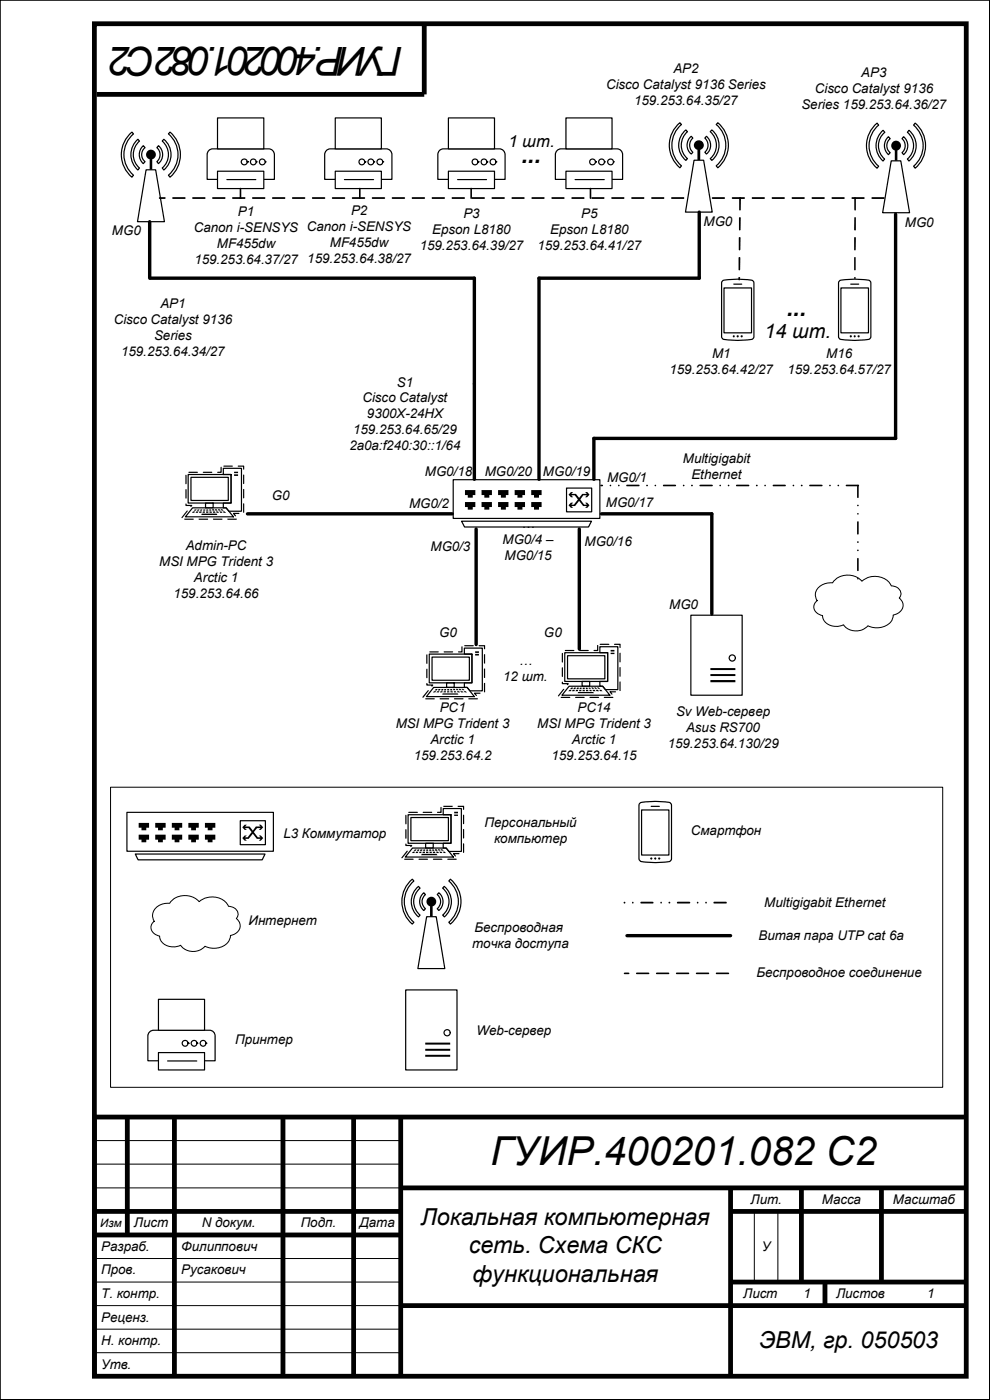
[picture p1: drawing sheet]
<svg xmlns="http://www.w3.org/2000/svg" width="210mm" height="297mm" viewBox="0 0 210 297" stroke-linecap="round" stroke-linejoin="round" font-family="sans-serif">
<path d="M23.5 167h176.5v63.7h-176.5zM20 242h65M20 247h65M20 252h65M160 257v15M165 257v15M20 272h65M20 277h65M20 267h65M20 282h65M20 287h65" fill="none" stroke="#000" stroke-width=".21"/>
<g fill="none" stroke="#000" stroke-width="1" stroke-linecap="butt">
<path d="M20 5h185v287h-185zM90 5v15h-69.5M27 237v25M37 237v55M60 237v55M75 237v55M85 237v55M205 237h-185v55M20 257h65M85 252h120M155 252v40M155 257h50"/>
<path d="M170 252v20M187 252v20M20 262h65M85 277h120M155 272h50M175 272v5"/>
</g>
<path d="M0 0h210v297h-210z" fill="none" stroke="#000" stroke-width=".34"/>
<path d="M97.9 110.6l.7 1.2h26.2l.7-1.2zM96.1 101.8v8.2h31.2v-8.2z" fill-rule="evenodd" fill="#fff"/>
<path d="M96.1 101.8h31.2v8.2h-31.2zM97.9 110.6h27.6l-.7 1.2h-26.2z" fill="none" stroke="#000" stroke-width=".25"/>
<path d="M120.2 103.5h5.3v5.1h-5.3z" fill="#fff"/>
<path d="M120.2 103.5h5.3v5.1h-5.3z" fill="none" stroke="#000" stroke-width=".25"/>
<g fill="#000">
<path d="M98.6 106.5v1.1h.6v.5h1.1v-.5h.5v-1.1zM102.2 106.5v1.1h.5v.5h1.1v-.5h.6v-1.1zM105.7 106.5v1.1h.6v.5h1v-.5h.6v-1.1zM109.2 106.5v1.1h.6v.5h1v-.5h.6v-1.1zM112.7 106.5v1.1h.6v.5h1v-.5h.6v-1.1zM112.7 104v1h.6v.6h1v-.6h.6v-1zM109.2 104v1h.6v.6h1v-.6h.6v-1zM105.7 104v1h.6v.6h1v-.6h.6v-1zM102.2 104v1h.5v.6h1.1v-.6h.6v-1zM98.6 104v1h.6v.6h1.1v-.6h.5v-1z" fill-rule="evenodd"/>
<path d="M121.1 104.4h.5l-.4 .4h1l.7 .8 .6-.8h1l-.4-.4h.5l.5 .5-.6 .6h-.4l.4-.4h-.8l-.6 .9 .8 1.1h.6l-.4-.5h.4l.6 .6-.5 .5h-.5l.4-.3h-.8l-.8-1.1-.9 1.1h-.8l.4 .3h-.5l-.5-.5 .5-.6h.5l-.4 .5h.6l.8-1.1-.7-.9h-.7l.4 .4h-.5l-.5-.6z" fill-rule="evenodd"/>
</g>
<path d="M149.9 28.9l-.4 .4a2.01 2.01 0 0 1 0 3l.4 .4a2.44 2.44 0 0 0 0-3.8zM151 27.6l-.3 .3a3.8 3.8 0 0 1 0 5.8l.3 .3a4.2 4.2 0 0 0 0-6.4zM152.3 26l-.4 .4a5.7 5.7 0 0 1 0 8.8l.4 .4a6.2 6.2 0 0 0 0-9.6zM146.3 29.2a2.45 2.45 0 0 0 .3 3.5l.4-.4a2.01 2.01 0 0 1 0-3l-.4-.4zM145.1 28a4.2 4.2 0 0 0 .4 6l.3-.3a3.8 3.8 0 0 1 0-5.8l-.3-.3zM143.7 26.5a6.2 6.2 0 0 0 .5 9.1l.4-.4a5.7 5.7 0 0 1 0-8.8l-.4-.4z" fill-rule="evenodd" fill="#fff"/>
<path d="M143.7 26.5l.5-.5 .4 .4a5.7 5.7 0 0 0 0 8.8l-.4 .4a6.2 6.2 0 0 1-.5-9.1zM145.1 28l.4-.4 .3 .3a3.8 3.8 0 0 0 0 5.8l-.3 .3a4.2 4.2 0 0 1-.4-6zM146.3 29.2l.3-.3 .4 .4a2.01 2.01 0 0 0 0 3l-.4 .4a2.44 2.44 0 0 1-.3-3.5zM149.9 28.9a2.44 2.44 0 0 1 0 3.8l-.4-.4a2.01 2.01 0 0 0 0-3zM151 27.6a4.2 4.2 0 0 1 0 6.4l-.3-.3a3.8 3.8 0 0 0 0-5.8zM152.3 26a6.2 6.2 0 0 1 0 9.6l-.4-.4a5.7 5.7 0 0 0 0-8.8z" fill="none" stroke="#000" stroke-width=".25"/>
<path d="M147.4 30.2a1.05 1.05 0 0 1 1.7 0 1.05 1.05 0 0 1-.6 1.6v2.2h-.5v-2.2a1.02 1.02 0 0 1-.6-1.6z" fill-rule="evenodd" fill="#000"/>
<path d="M147.2 34h2.1l1.8 11h-5.7z" fill-rule="evenodd" fill="#fff"/>
<path d="M147.2 34h2.1l1.8 11h-5.7z" fill="none" stroke="#000" stroke-width=".25"/>
<path d="M127.3 137.2v1.3h1.6v6.1h-1.6v1h.5l.6 .7h2.7v-9.1zM119.8 138.5v6.1h9.1v-6.1zM120.7 145.6l-1.5 1.9h10.2l-1.6-1.9zM123.5 144.6v1h1.6v-1z" fill-rule="evenodd" fill="#fff"/>
<path d="M119.8 138.5h9.1v6.1h-9.1zM127.3 137.2h3.8v9.1h-2.7l-.6-.7h-.5v-1h1.6v-6.1h-1.6zM120.7 145.6h7.1l1.6 1.9h-10.2zM123.5 144.6h1.6v1h-1.6z" fill="none" stroke="#000" stroke-width=".25"/>
<path d="M120.4 139.1h7.9v4.9h-7.9z" fill="#fff"/>
<path d="M120.4 139.1h7.9v4.9h-7.9z" fill="none" stroke="#000" stroke-width=".25"/>
<path d="M129.5 137.9v.3h.8v-.3zM129.5 138.5v.3h.8v-.3zM127.1 146.3l.2 .3h.5l-.2-.3zM126.6 145.8l.3 .3h.4l-.3-.3zM126.4 146.3l.2 .3h.5l-.3-.3zM126 145.8l.2 .3h.5l-.3-.3zM125.7 146.3l.1 .3h.5l-.1-.3zM125.4 145.8l.2 .3h.4l-.2-.3zM125 146.3l.1 .3h.5l-.2-.3zM124.8 145.9l.1 .2h.4l-.1-.2zM124.3 146.3v.3h.5v-.3zM124.2 145.9l.1 .3h.4l-.1-.3zM123.6 145.9v.3h.4v-.3zM123.6 146.3v.3h.5l-.1-.3zM123 145.9l-.1 .3h.5v-.3zM122.9 146.3v.3h.4l.1-.3zM122.6 146.8v.3h3.4l-.1-.3zM122.4 145.9l-.1 .3h.4l.1-.3zM122.2 146.3l-.1 .3h.5l.1-.3zM121.8 145.9l-.2 .3h.4l.2-.3zM121.5 146.3l-.2 .3h.5l.2-.3zM121.2 145.9l-.3 .3h.5l.2-.3zM120.8 146.3l-.2 .3h.5l.2-.3z" fill-rule="evenodd" fill="#000"/>
<path d="M126.7 136.9h.2v1.2h-1l.1-.2h.8l-.1 .1zM122.9 137.9h1.9l.1 .2h-1.9zM119.8 137.9h1.9l.1 .2h-1.9zM119.2 138.6h.2v1.9l-.2-.1zM119.2 141.6h.2v2l-.2-.1zM119.2 144.7h.2v.3l-.1-.1h1.2l.2 .2-.3 .3-.2-.2 .2-.3 .1 .3h-1.2zM119.5 146.2h.2l-1.3 1.5v-.1zM119 147.9l1.9-.1 .1 .2-.1 .1h-1.8zM122 147.9l1.9-.1 .1 .2-.1 .1h-1.8zM125.1 147.9l1.9-.1 .1 .2-.1 .1h-1.8zM128.1 147.9l1.9-.1 .1 .2-.1 .1h-1.8zM129.3 146.7l1.3-.1 .1 .2-.1 .1h-1.2l.1-.2 .4 .5-.1 .2zM131.4 144.6h.3v2l-.3-.1zM131.4 141.6h.3v2l-.3-.2zM131.4 138.5h.3v2l-.3-.1zM130.3 136.6h1.4v.9l-.3-.2v-.6l.1 .1h-1.2zM127.3 136.6h1.8l.1 .2h-1.9z" fill="#000"/>
<path d="M47.4 99.4v1.3h1.6v6h-1.6v1h.6l.6 .8h2.6v-9.1zM39.9 100.7v6h9.1v-6zM40.9 107.7l-1.6 1.9h10.2l-1.5-1.9zM43.6 106.7v1h1.6v-1z" fill-rule="evenodd" fill="#fff"/>
<path d="M47.4 99.4h3.8v9.1h-2.6l-.6-.8h-.6v-1h1.6v-6h-1.6zM39.9 100.7h9.1v6h-9.1zM40.9 107.7h7.1l1.5 1.9h-10.2zM43.6 106.7h1.6v1h-1.6z" fill="none" stroke="#000" stroke-width=".25"/>
<path d="M40.5 101.3h7.9v4.9h-7.9z" fill="#fff"/>
<path d="M40.5 101.3h7.9v4.9h-7.9z" fill="none" stroke="#000" stroke-width=".25"/>
<path d="M49.7 100.1v.3h.8v-.3zM49.7 100.6v.4h.8v-.4zM47.2 108.5l.3 .3h.5l-.3-.3zM46.8 108l.2 .3h.5l-.3-.3zM46.5 108.5l.2 .3h.5l-.2-.3zM46.2 108l.2 .3h.4l-.2-.3zM45.8 108.5l.2 .3h.4l-.1-.3zM45.6 108l.1 .3h.4l-.1-.3zM45.1 108.5l.1 .3h.5l-.1-.3zM45 108l.1 .3h.4l-.1-.3zM44.4 108.5v.3h.6l-.1-.3zM44.4 108.1v.2h.4v-.2zM43.8 108.1l-.1 .2h.5v-.2zM43.7 108.5v.3h.5v-.3zM43.1 108.1v.2h.4l.1-.2zM43.1 108.5l-.1 .3h.4l.1-.3zM42.8 109l-.1 .3h3.4l-.1-.3zM42.5 108.1l-.1 .2h.4l.1-.2zM42.3 108.5l-.1 .3h.5l.1-.3zM42 108.1l-.3 .2h.5l.1-.2zM41.7 108.5l-.2 .3h.5l.1-.3zM41.3 108.1l-.2 .2h.4l.2-.2zM40.9 108.5l-.2 .3h.5l.2-.3z" fill-rule="evenodd" fill="#000"/>
<path d="M46.8 99.1h.2v1.2h-.9l.1-.2h.7l-.1 .1zM43.1 100.1h1.8l.1 .1-.1 .1h-1.8zM40 100.1h1.9l.1 .1-.1 .1h-1.8zM39.4 100.8h.2v1.8l-.1 .1-.2-.1zM39.4 103.8l.2 .1v1.8l-.1 .1-.2-.1zM39.4 106.8h.1l.1 .4-.1-.1h1.2l.1 .2-.3 .3-.1-.2 .2-.3 .1 .3h-1.2zM39.6 108.3h.2v.2l-1.1 1.4h-.2zM39.1 110h2v.2l-.1 .1h-1.8zM42.2 110h1.9l.1 .2-.2 .1h-1.8zM45.2 110h2v.2l-.1 .1h-1.8zM48.3 110h1.9v.2l-.1 .1h-1.8zM49.4 108.9l1.3-.1 .1 .1-.1 .2h-1.2l.2-.3 .4 .6-.2 .2zM51.6 106.8l.2 .1v1.8l-.1 .1-.1-.1zM51.6 103.8h.2v1.8l-.1 .1-.1-.1zM51.6 100.7l.2 .1v1.8l-.1 .1-.1-.1zM50.5 98.8h1.3v.8l-.2-.1v-.6l.1 .1h-1.2zM47.4 98.8h1.9l.1 .1-.1 .1h-1.8z" fill="#000"/>
<path d="M98.5 137.5v1.3h1.6v6.1h-1.6v.9h.6l.6 .8h2.6v-9.1zM91.1 138.8v6.1h9v-6.1zM92 145.8l-1.5 2h10.1l-1.5-2zM94.7 144.9v.9h1.7v-.9z" fill-rule="evenodd" fill="#fff"/>
<path d="M91.1 138.8h9v6.1h-9zM98.5 137.5h3.8v9.1h-2.6l-.6-.8h-.6v-.9h1.6v-6.1h-1.6zM92 145.8h7.1l1.5 2h-10.1zM94.7 144.9h1.7v.9h-1.7z" fill="none" stroke="#000" stroke-width=".25"/>
<path d="M91.7 139.4h7.9v4.9h-7.9z" fill="#fff"/>
<path d="M91.7 139.4h7.9v4.9h-7.9z" fill="none" stroke="#000" stroke-width=".25"/>
<path d="M100.8 138.2v.3h.8v-.3zM100.8 138.7v.4h.8v-.4zM98.3 146.6l.3 .3h.5l-.3-.3zM97.9 146.1l.3 .3h.4l-.3-.3zM97.6 146.6l.2 .3h.5l-.2-.3zM97.3 146.1l.2 .3h.4l-.2-.3zM96.9 146.6l.2 .3h.5l-.2-.3zM96.7 146.1l.2 .3h.4l-.2-.3zM96.3 146.6l.1 .3h.4l-.1-.3zM96.1 146.1l.1 .3h.4l-.1-.3zM95.5 146.6l.1 .3h.5l-.1-.3zM95.5 146.2v.3h.5l-.1-.3zM94.9 146.2v.3h.4v-.3zM94.9 146.6l-.1 .3h.5v-.3zM94.3 146.2l-.1 .3h.4l.1-.3zM94.1 146.6v.3h.5v-.3zM93.9 147.1l-.1 .3h3.4l-.1-.3zM93.7 146.2l-.1 .3h.4l.1-.3zM93.5 146.6l-.2 .3h.5l.1-.3zM93 146.2l-.1 .3h.4l.2-.3zM92.8 146.6l-.2 .3h.5l.1-.3zM92.5 146.2l-.3 .3h.5l.1-.3zM92.1 146.6l-.3 .3h.5l.2-.3z" fill-rule="evenodd" fill="#000"/>
<path d="M97.9 137.2h.2v1.2h-.9l.1-.2h.7l-.1 .1zM94.1 138.2h1.9l.1 .1-.1 .1h-1.8zM91.1 138.2h1.9l.1 .1-.1 .1h-1.8zM90.5 138.9h.2v1.9h-.1l-.2-.1zM90.5 141.9h.2v1.9l-.1 .1-.2-.1zM90.5 144.9h.2v.4l-.1-.1h1.2l.1 .2-.2 .3-.2-.2 .2-.3 .1 .3h-1.2zM90.8 146.4l.1 .2-1.2 1.4-.1-.2zM90.2 148.2l1.9-.1 .1 .2-.1 .1h-1.8zM93.3 148.2l1.9-.1 .1 .2-.1 .1h-1.8zM96.3 148.2l1.9-.1 .1 .2-.1 .1h-1.8zM99.4 148.2l1.9-.1 .1 .2-.1 .1h-1.8zM100.5 147l1.4-.1v.2l-.1 .1h-1.1l.1-.2 .4 .5-.2 .2zM102.7 144.9h.2v2h-.1l-.1-.1zM102.7 141.9h.2v1.9h-.1l-.1-.1zM102.7 138.8h.2v2h-.1l-.1-.1zM101.6 136.9h1.3v.8l-.2-.1v-.6l.1 .1h-1.2zM98.5 136.9h1.9l.1 .2h-1.9z" fill="#000"/>
<path d="M69.4 31.8l.7-.2h11.9a1.22 1.22 0 0 1 1.1 1.2v5.3h-14.2v-5.3v-.4z" fill-rule="evenodd" fill="#fff"/>
<path d="M69.4 31.8l.7-.2h11.9a1.22 1.22 0 0 1 1.1 1.2v5.3h-14.2v-5.3v-.4z" fill="none" stroke="#000" stroke-width=".25"/>
<path d="M71.1 36.3v3.7h9.8v-3.7zM71.1 25v6.6h9.8v-6.6z" fill-rule="evenodd" fill="#fff"/>
<path d="M71.1 36.3h9.8v3.7h-9.8zM71.1 25h9.8v6.6h-9.8zM73.1 38.1h6.1" fill="none" stroke="#000" stroke-width=".25"/>
<path d="M80 34.4a.61 .61 0 0 0 1.2 0 .61 .61 0 0 0-1.2 0zM78 34.4a.65 .65 0 0 0 1.3 0 .65 .65 0 0 0-1.3 0zM76.1 34.4a.65 .65 0 0 0 1.3 0 .65 .65 0 0 0-1.3 0z" fill-rule="evenodd" fill="#fff"/>
<g fill="none" stroke="#000" stroke-width=".25">
<path d="M77.4 34.3h.1M79.3 34.3h.1M81.2 34.3h.1"/>
<circle cx="76.8" cy="34.4" r=".62"/>
<circle cx="78.7" cy="34.4" r=".62"/>
<circle cx="80.6" cy="34.4" r=".61"/>
</g>
<path d="M173.5 124.8a3.6 3.6 0 0 1 3.1-1.1 4 4 0 0 1 6.2-.4 4.1 4.1 0 0 1 6.3 1 1.82 1.82 0 0 1 1.9 2.2l-.2 .4a1.9 1.9 0 0 1 .7 1.9 1.9 1.9 0 0 1-1.4 1.5l-.6 .2a2.82 2.82 0 0 1-2.8 2.6 4.3 4.3 0 0 1-2.6-.3 3.4 3.4 0 0 1-5.2-.3 3.2 3.2 0 0 1-4.3-1.4l-.1-.5a1.8 1.8 0 0 1-1.7-1.2 1.8 1.8 0 0 1 .6-2l-.2-.3a2.13 2.13 0 0 1 .3-2.3z" fill="none" stroke="#000" stroke-width=".21"/>
<path d="M122.9 112.2v25.5" fill="none" stroke="#000" stroke-width=".72"/>
<path d="M146.6 130.5h10.8v17h-10.8z" fill="#fff"/>
<path d="M146.6 130.5h10.8v17h-10.8z" fill="none" stroke="#000" stroke-width=".25"/>
<circle cx="155.3" cy="139.6" r=".66" fill="#fff"/>
<circle cx="155.3" cy="139.6" r=".66" fill="none" stroke="#000" stroke-width=".25"/>
<path d="M150.7 144.3v.4h5.3v-.4zM150.7 143v.4h5.3v-.4zM150.7 141.7v.5h5.3v-.5z" fill-rule="evenodd" fill="#000"/>
<path d="M93.1 189.4l-.3 .4a1.93 1.93 0 0 1 0 3l.3 .4a2.44 2.44 0 0 0 0-3.8zM94.2 188l-.3 .4a3.7 3.7 0 0 1 0 5.7l.4 .4a4.2 4.2 0 0 0-.1-6.5zM95.5 186.5l-.3 .4a5.7 5.7 0 0 1 0 8.8l.3 .3a6.2 6.2 0 0 0 0-9.5zM89.6 189.7a2.45 2.45 0 0 0 .3 3.5l.4-.4a1.93 1.93 0 0 1 0-3l-.4-.4zM88.3 188.5a4.2 4.2 0 0 0 .5 6l.3-.4a3.7 3.7 0 0 1 0-5.7l-.3-.4zM87 187a6.3 6.3 0 0 0 .5 9l.3-.3a5.7 5.7 0 0 1 0-8.8l-.3-.4z" fill-rule="evenodd" fill="#fff"/>
<path d="M87 187l.5-.5 .3 .4a5.7 5.7 0 0 0 0 8.8l-.3 .3a6.3 6.3 0 0 1-.5-9zM88.3 188.5l.5-.5 .3 .4a3.7 3.7 0 0 0 0 5.7l-.3 .4a4.2 4.2 0 0 1-.5-6zM89.6 189.7l.3-.3 .4 .4a1.93 1.93 0 0 0 0 3l-.4 .4a2.46 2.46 0 0 1-.3-3.5zM93.1 189.4a2.44 2.44 0 0 1 0 3.8l-.3-.4a1.93 1.93 0 0 0 0-3zM94.2 188a4.2 4.2 0 0 1 .1 6.5l-.4-.4a3.7 3.7 0 0 0 0-5.7zM95.5 186.5a6.2 6.2 0 0 1 0 9.5l-.3-.3a5.7 5.7 0 0 0 0-8.8z" fill="none" stroke="#000" stroke-width=".25"/>
<path d="M90.7 190.7a1.04 1.04 0 0 1 1.7 0 1.04 1.04 0 0 1-.6 1.6v2.2h-.6v-2.2a1.04 1.04 0 0 1-.5-1.6z" fill-rule="evenodd" fill="#000"/>
<path d="M90.5 194.5h2l1.9 11h-5.8z" fill-rule="evenodd" fill="#fff"/>
<path d="M90.5 194.5h2l1.9 11h-5.8z" fill="none" stroke="#000" stroke-width=".25"/>
<path d="M94 171.5v1.3h1.7v6.1h-1.7v1h.7l.5 .7h2.7v-9.1zM86.6 172.8v6.1h9.1v-6.1zM87.5 179.9l-1.5 1.9h10.2l-1.5-1.9zM90.3 178.9v1h1.6v-1z" fill-rule="evenodd" fill="#fff"/>
<path d="M86.6 172.8h9.1v6.1h-9.1zM87.5 179.9h7.2l1.5 1.9h-10.2zM90.3 178.9h1.6v1h-1.6zM94 171.5h3.9v9.1h-2.7l-.5-.7h-.7v-1h1.7v-6.1h-1.7z" fill="none" stroke="#000" stroke-width=".25"/>
<path d="M87.2 173.4h7.9v5h-7.9z" fill="#fff"/>
<path d="M87.2 173.4h7.9v5h-7.9z" fill="none" stroke="#000" stroke-width=".25"/>
<path d="M96.4 172.2v.4h.8v-.4zM96.4 172.8v.3h.8v-.3zM93.9 180.7l.2 .3h.5l-.3-.3zM93.4 180.2l.3 .3h.4l-.3-.3zM93.2 180.7l.2 .3h.5l-.3-.3zM92.8 180.2l.2 .3h.5l-.3-.3zM92.5 180.7l.1 .3h.5l-.2-.3zM92.2 180.2l.2 .3h.4l-.2-.3zM91.8 180.7l.1 .3h.5l-.2-.3zM91.7 180.2v.3h.5l-.2-.3zM91.1 180.7v.3h.5v-.3zM91.1 180.2v.3h.4l-.1-.3zM90.4 180.2v.3h.4v-.3zM90.4 180.7v.3h.5l-.1-.3zM89.8 180.2l-.1 .3h.5v-.3zM89.7 180.7l-.1 .3h.5l.1-.3zM89.5 181.1l-.1 .3h3.4l-.2-.3zM89.2 180.2l-.1 .3h.4l.1-.3zM89 180.7l-.1 .3h.5l.1-.3zM88.6 180.2l-.2 .3h.5l.1-.3zM88.3 180.7l-.2 .3h.5l.2-.3zM88 180.2l-.2 .3h.4l.2-.3zM87.6 180.7l-.2 .3h.5l.2-.3z" fill-rule="evenodd" fill="#000"/>
<path d="M93.5 171.2l.2 .1-.1 1.2h-.8v-.3h.8l-.2 .1zM89.7 172.3l1.9-.1 .1 .1v.2h-2zM86.7 172.3l1.8-.1 .1 .1v.2h-1.9zM86 172.9l.2 .1v1.9l-.2-.1zM86 175.9l.2 .1v1.9l-.2-.1zM86 179h.2v.4l-.1-.2 1.4 .1-.3 .4-.2-.1 .2-.3 .1 .2h-1.2zM86.3 180.5h.1l.1 .2-1.1 1.3-.2 .1zM85.8 182.2h1.8l.2 .1-.2 .1h-1.7zM88.8 182.2h1.9l.1 .1-.1 .1h-1.8zM91.9 182.2h1.8l.2 .1-.2 .1h-1.8zM94.9 182.2h1.9l.1 .1-.1 .1h-1.8zM96.1 181.1l1.3-.1 .1 .1-.1 .1h-1.2l.1-.2 .4 .6-.1 .1zM98.3 178.9l.2 .1-.1 1.9-.2-.1zM98.3 175.9l.2 .1-.1 1.9-.2-.1zM98.3 172.8l.2 .2-.1 1.8-.2-.1zM97.1 170.9h1.3v.9l-.2-.1v-.6l.1 .1h-1.1zM94.1 170.9h1.9l.1 .2-.2 .1h-1.8z" fill="#000"/>
<path d="M31.9 218.8l.7-.2h11.8a1.19 1.19 0 0 1 1.2 1.2v5.2h-14.2v-5.2v-.4z" fill-rule="evenodd" fill="#fff"/>
<path d="M31.9 218.8l.7-.2h11.8a1.19 1.19 0 0 1 1.2 1.2v5.2h-14.2v-5.2v-.4z" fill="none" stroke="#000" stroke-width=".25"/>
<path d="M33.6 223.3v3.7h9.8v-3.7zM33.6 212v6.6h9.8v-6.6z" fill-rule="evenodd" fill="#fff"/>
<path d="M33.6 212h9.8v6.6h-9.8zM33.6 223.3h9.8v3.7h-9.8zM35.6 225.1h6.1" fill="none" stroke="#000" stroke-width=".25"/>
<path d="M42.5 221.3a.61 .61 0 0 0 1.2 0 .61 .61 0 0 0-1.2 0zM40.6 221.3a.61 .61 0 0 0 1.2 0 .61 .61 0 0 0-1.2 0zM38.7 221.3a.61 .61 0 0 0 1.2 0 .61 .61 0 0 0-1.2 0z" fill-rule="evenodd" fill="#fff"/>
<g fill="none" stroke="#000" stroke-width=".25">
<path d="M39.9 221.3h.1M41.8 221.3h.1M43.7 221.3h.1"/>
<circle cx="39.3" cy="221.3" r=".61"/>
<circle cx="41.2" cy="221.3" r=".61"/>
<circle cx="43.1" cy="221.3" r=".61"/>
</g>
<path d="M86.1 210h10.8v17h-10.8z" fill="#fff"/>
<path d="M86.1 210h10.8v17h-10.8z" fill="none" stroke="#000" stroke-width=".25"/>
<circle cx="94.9" cy="219.1" r=".65" fill="#fff"/>
<circle cx="94.9" cy="219.1" r=".65" fill="none" stroke="#000" stroke-width=".25"/>
<path d="M90.2 223.8v.4h5.3v-.4zM90.2 222.5v.4h5.3v-.4zM90.2 221.2v.4h5.3v-.4z" fill-rule="evenodd" fill="#000"/>
<path d="M135.8 170.3l3.2-.3 2.8 .2a.64 .64 0 0 1 .7 .6v11.4a1.21 1.21 0 0 1-1.6 .7l-1.9 .1-2.8-.2a.68 .68 0 0 1-.6-.6v-11.4z" fill-rule="evenodd" fill="#fff"/>
<path d="M135.8 170.3l3.2-.3 2.8 .2a.64 .64 0 0 1 .7 .6v11.4a1.21 1.21 0 0 1-1.6 .7l-1.9 .1-2.8-.2a.68 .68 0 0 1-.6-.6v-11.4z" fill="none" stroke="#000" stroke-width=".25"/>
<path d="M136.1 171.8h5.8v9.6h-5.8z" fill="#fff"/>
<path d="M136.1 171.8h5.8v9.6h-5.8zM138.1 171.1h1.8" fill="none" stroke="#000" stroke-width=".25"/>
<path d="M138 182v.3h.3v-.3zM138.8 182v.3h.4v-.3zM139.7 182v.3h.3v-.3z" fill-rule="evenodd" fill="#000"/>
<path d="M33.3 192.4a3.7 3.7 0 0 1 2.7-.8 4 4 0 0 1 6.2-.3 4.1 4.1 0 0 1 6.3 1 1.93 1.93 0 0 1 2 1.8l-.4 .8a1.91 1.91 0 0 1 .8 1.9 1.91 1.91 0 0 1-1.4 1.5l-.6 .2a3.3 3.3 0 0 1-4.1 2.6l-1.3-.4a3.4 3.4 0 0 1-5.2-.2 3.2 3.2 0 0 1-4.4-1.4v-.5a1.78 1.78 0 0 1-1.7-1.2 1.78 1.78 0 0 1 .5-1.9l-.2-.4a2.29 2.29 0 0 1 .8-2.7z" fill="none" stroke="#000" stroke-width=".21"/>
<path d="M100.6 59v42.7M148.3 45v14h-34v42.7M52.5 109h43.4M101 112.2v24.5M127.6 109h23.4v21.3M133 198.5h22" fill="none" stroke="#000" stroke-width=".72"/>
<path d="M151.9 206.4l2.6-.1 .2 .2-.2 .2h-2.5zM147.7 206.4l2.6-.1 .2 .2-.2 .2h-2.5zM143.4 206.4l2.6-.1 .2 .2-.2 .2h-2.4zM139.2 206.4l2.6-.1 .2 .2-.2 .2h-2.5zM135 206.4l2.6-.1 .2 .2-.2 .2h-2.5zM132.4 206.4l.9-.1 .2 .2-.2 .2h-.8z" fill="#000"/>
<path d="M33.6 30.9l-.3 .4a1.96 1.96 0 0 1 0 3l.3 .4a2.49 2.49 0 0 0 0-3.8zM34.8 29.5l-.4 .4a3.8 3.8 0 0 1 0 5.7l.4 .5a4.2 4.2 0 0 0 0-6.6zM36.1 28l-.4 .4a5.7 5.7 0 0 1 0 8.8l.4 .4a6.3 6.3 0 0 0 0-9.6zM30.4 30.9a2.57 2.57 0 0 0 0 3.8l.4-.4a1.89 1.89 0 0 1 0-3zM28.8 30a4.3 4.3 0 0 0 .5 6.1l.3-.5a3.8 3.8 0 0 1 0-5.7l-.3-.4zM27.5 28.5a6.2 6.2 0 0 0 .5 9.1l.3-.4a5.7 5.7 0 0 1 0-8.8l-.3-.4z" fill-rule="evenodd" fill="#fff"/>
<path d="M27.5 28.5l.5-.5 .3 .4a5.7 5.7 0 0 0 0 8.8l-.3 .4a6.2 6.2 0 0 1-.5-9.1zM28.8 30l.5-.5 .3 .4a3.8 3.8 0 0 0 0 5.7l-.3 .5a4.3 4.3 0 0 1-.5-6.1zM30.4 30.9l.4 .4a1.89 1.89 0 0 0 0 3l-.4 .4a2.57 2.57 0 0 1 0-3.8zM33.6 30.9a2.49 2.49 0 0 1 0 3.8l-.3-.4a1.96 1.96 0 0 0 0-3zM34.8 29.5a4.2 4.2 0 0 1 0 6.6l-.4-.5a3.8 3.8 0 0 0 0-5.7zM36.1 28a6.3 6.3 0 0 1 0 9.6l-.4-.4a5.7 5.7 0 0 0 0-8.8z" fill="none" stroke="#000" stroke-width=".25"/>
<path d="M31.4 32a1.03 1.03 0 0 1 1.6 .3 1.03 1.03 0 0 1-.7 1.5v2.2h-.6v-2.2a1.03 1.03 0 0 1-.7-.8 1.03 1.03 0 0 1 .4-1z" fill-rule="evenodd" fill="#000"/>
<path d="M31 36h2l1.9 11h-5.7z" fill-rule="evenodd" fill="#fff"/>
<path d="M31 36h2l1.9 11h-5.7z" fill="none" stroke="#000" stroke-width=".25"/>
<path d="M153.3 59.5l3.2-.3 2.8 .2a.61 .61 0 0 1 .6 .6v11.4a1.21 1.21 0 0 1-1.5 .7l-1.9 .1-2.8-.2a.61 .61 0 0 1-.6-.6v-11.4z" fill-rule="evenodd" fill="#fff"/>
<path d="M153.3 59.5l3.2-.3 2.8 .2a.61 .61 0 0 1 .6 .6v11.4a1.21 1.21 0 0 1-1.5 .7l-1.9 .1-2.8-.2a.61 .61 0 0 1-.6-.6v-11.4z" fill="none" stroke="#000" stroke-width=".25"/>
<path d="M153.6 61.1h5.8v9.5h-5.8z" fill="#fff"/>
<path d="M153.6 61.1h5.8v9.5h-5.8zM155.7 60.3h1.7" fill="none" stroke="#000" stroke-width=".25"/>
<path d="M155.5 71.2v.3h.3v-.3zM156.3 71.2v.3h.4v-.3zM157.2 71.2v.3h.3v-.3z" fill-rule="evenodd" fill="#000"/>
<path d="M178.1 59.5l3.2-.3 2.8 .2a.61 .61 0 0 1 .6 .6v11.4a1.21 1.21 0 0 1-1.5 .7l-1.9 .1-2.8-.2a.61 .61 0 0 1-.6-.6v-11.4z" fill-rule="evenodd" fill="#fff"/>
<path d="M178.1 59.5l3.2-.3 2.8 .2a.61 .61 0 0 1 .6 .6v11.4a1.21 1.21 0 0 1-1.5 .7l-1.9 .1-2.8-.2a.61 .61 0 0 1-.6-.6v-11.4z" fill="none" stroke="#000" stroke-width=".25"/>
<path d="M178.4 61.1h5.8v9.5h-5.8z" fill="#fff"/>
<path d="M178.4 61.1h5.8v9.5h-5.8zM180.5 60.3h1.7" fill="none" stroke="#000" stroke-width=".25"/>
<path d="M180.3 71.2v.3h.3v-.3zM181.2 71.2v.3h.3v-.3zM182 71.2v.3h.3v-.3z" fill-rule="evenodd" fill="#000"/>
<g fill="#000">
<path d="M142.4 41.9l2.6-.1 .2 .2-.2 .2h-2.5zM138.2 41.9l2.6-.1 .1 .2-.1 .2h-2.5zM134 41.9l2.5-.1 .2 .2-.2 .2h-2.4zM129.7 41.9l2.6-.1 .2 .2-.2 .2h-2.5zM125.5 41.9l2.6-.1 .1 .2-.1 .2h-2.5zM121.3 41.9l2.5-.1 .2 .2-.2 .2h-2.4zM117 41.9l2.6-.1 .2 .2-.2 .2h-2.5zM112.8 41.9l2.6-.1 .1 .2-.1 .2h-2.5zM108.6 41.9l2.5-.1 .2 .2-.2 .2h-2.4zM104.3 41.9l2.6-.1 .2 .2-.2 .2h-2.5zM100.1 41.9l2.6-.1 .2 .2-.2 .2h-2.5zM95.9 41.9l2.5-.1 .2 .2-.2 .2h-2.4zM91.6 41.9l2.6-.1 .2 .2-.2 .2h-2.5zM87.4 41.9l2.6-.1 .2 .2-.2 .2h-2.5zM83.2 41.9l2.5-.1 .2 .2-.2 .2h-2.4zM78.9 41.9l2.6-.1 .2 .2-.2 .2h-2.5zM74.7 41.9l2.6-.1 .2 .2-.2 .2h-2.5zM70.5 41.9l2.5-.1 .2 .2-.2 .2h-2.4zM66.2 41.9l2.6-.1 .2 .2-.2 .2h-2.5zM62 41.9l2.6-.1 .2 .2-.2 .2h-2.5zM57.8 41.9l2.5-.1 .2 .2-.2 .2h-2.4zM53.5 41.9l2.6-.1 .2 .2-.2 .2h-2.5zM49.3 41.9l2.6-.1 .2 .2-.2 .2h-2.5zM45.1 41.9l2.6-.1 .1 .2-.1 .2h-2.5zM40.8 41.9l2.6-.1 .2 .2-.2 .2h-2.5zM36.6 41.9l2.6-.1 .2 .2-.2 .2h-2.5zM33.8 41.9l1.2-.1 .1 .2-.1 .2h-1.1z"/>
<path d="M156.9 41.9h.2l.1 .1-.1 2.5-.1 .2-.2-.2zM156.8 46.1h.2l.1 .2v2.4l-.2 .2-.1-.2zM156.8 50.3l.3 .2v2.5l-.2 .1-.2-.1zM156.7 54.6l.4 .1-.1 2.5-.2 .2-.1-.2zM156.7 58.8l.3 .1-.2 .6-.2-.2z"/>
<path d="M181.3 41.9l.3 .1v2.5l-.2 .2-.2-.2zM181.3 46.1l.3 .1v2.5l-.2 .2-.2-.2zM181.2 50.3l.4 .2-.1 2.5-.1 .1-.2-.1zM181.2 54.6l.3 .1v2.5l-.1 .2-.2-.2zM181.2 59a.18 .18 0 0 1 .3 0 .18 .18 0 0 1-.3 0z"/>
</g>
<path d="M31.7 47v12M31.9 59h68.7" fill="none" stroke="#000" stroke-width=".72"/>
<path d="M44.4 31.8l.7-.2h11.9a1.22 1.22 0 0 1 1.2 1.2v5.3h-14.3v-5.3l.1-.4z" fill-rule="evenodd" fill="#fff"/>
<path d="M44.4 31.8l.7-.2h11.9a1.22 1.22 0 0 1 1.2 1.2v5.3h-14.3v-5.3l.1-.4z" fill="none" stroke="#000" stroke-width=".25"/>
<path d="M46.1 36.3v3.7h9.9v-3.7zM46.1 25v6.6h9.9v-6.6z" fill-rule="evenodd" fill="#fff"/>
<path d="M46.1 36.3h9.9v3.7h-9.9zM46.1 25h9.9v6.6h-9.9zM48.1 38.1h6.2" fill="none" stroke="#000" stroke-width=".25"/>
<path d="M55 34.4a.65 .65 0 0 0 1.3 0 .65 .65 0 0 0-1.3 0zM53.1 34.4a.65 .65 0 0 0 1.3 0 .65 .65 0 0 0-1.3 0zM51.2 34.4a.65 .65 0 0 0 1.3 0 .65 .65 0 0 0-1.3 0z" fill-rule="evenodd" fill="#fff"/>
<g fill="none" stroke="#000" stroke-width=".25">
<path d="M52.5 34.3h.1M54.4 34.3h.1M56.3 34.3h.1"/>
<circle cx="51.8" cy="34.4" r=".63"/>
<circle cx="53.7" cy="34.4" r=".62"/>
<circle cx="55.6" cy="34.4" r=".62"/>
</g>
<g fill="#000">
<path d="M179.5 102.9l2.6-.1 .1 .2-.1 .2h-2.5zM177.7 102.9h.3v.2h-.3zM175.9 102.9h.3v.2h-.3zM171.7 102.9l2.6-.1 .2 .2-.2 .2h-2.5zM169.9 102.9h.3v.2h-.3zM168.2 102.9h.2v.2h-.2zM164 102.9l2.5-.1 .2 .2-.2 .2h-2.4zM162.2 102.9h.2v.2h-.2zM160.4 102.9h.3v.2h-.3zM156.2 102.9l2.6-.1 .2 .2-.2 .2h-2.5zM154.4 102.9h.3v.2h-.3zM152.7 102.9h.2v.2h-.2zM148.4 102.9l2.6-.1 .2 .2-.2 .2h-2.5zM146.7 102.9h.2v.2h-.2zM144.9 102.9h.3v.2h-.3zM140.7 102.9l2.6-.1 .1 .2-.1 .2h-2.5zM138.9 102.9h.2v.2h-.2zM137.1 102.9h.3v.2h-.3zM132.9 102.9l2.6-.1 .2 .2-.2 .2h-2.5zM131.1 102.9h.3v.2h-.3zM129.4 102.9h.2v.2h-.2zM127.4 102.9l.3-.1 .2 .2-.4 .2z"/>
<path d="M151.4 191.4l2.6-.1 .2 .2-.2 .2h-2.5zM149.7 191.4h.2v.2h-.2zM147.9 191.4h.2v.2h-.2zM143.6 191.4l2.6-.1 .2 .2-.2 .2h-2.4zM141.9 191.4h.2v.2h-.2zM140.1 191.4h.3v.2h-.3zM135.9 191.4l2.6-.1 .1 .2-.1 .2h-2.5zM134.1 191.4h.3v.2h-.3zM132.3 191.4h.3v.2h-.3z"/>
</g>
<path d="M28.7 181.2l.6 1.2h26.3l.6-1.2zM26.9 172.3v8.3h31.1v-8.3z" fill-rule="evenodd" fill="#fff"/>
<path d="M26.9 172.3h31.1v8.3h-31.1zM28.7 181.2h27.5l-.6 1.2h-26.3z" fill="none" stroke="#000" stroke-width=".25"/>
<path d="M51 174.1h5.3v5.1h-5.3z" fill="#fff"/>
<path d="M51 174.1h5.3v5.1h-5.3z" fill="none" stroke="#000" stroke-width=".25"/>
<g fill="#000">
<path d="M29.4 177.1v1h.6v.6h1v-.6h.6v-1zM32.9 177.1v1h.6v.6h1v-.6h.6v-1zM36.4 177.1v1h.6v.6h1.1v-.6h.6v-1zM40 177.1v1h.6v.6h1v-.6h.6v-1zM43.5 177.1v1h.6v.6h1v-.6h.6v-1zM43.5 174.6v1h.6v.5h1v-.5h.6v-1zM40 174.6v1h.6v.5h1v-.5h.6v-1zM36.4 174.6v1h.6v.5h1.1v-.5h.6v-1zM32.9 174.6v1h.6v.5h1v-.5h.6v-1zM29.4 174.6v1h.6v.5h1v-.5h.6v-1z" fill-rule="evenodd"/>
<path d="M51.9 175h.5l-.4 .3h1l.6 .9 .7-.9h1l-.4-.3h.4l.5 .5-.5 .6h-.4l.4-.4h-.8l-.7 .8 .9 1.1h.6l-.4-.4h.4l.5 .6-.5 .6h-.4l.4-.4h-.8l-.9-1.1-.9 1.1h-.7l.4 .4h-.5l-.5-.6 .5-.6h.5l-.5 .4h.6l.9-1.1-.7-.8h-.8l.5 .4h-.5l-.5-.6z" fill-rule="evenodd"/>
</g>
<path d="M191.7 29l-.4 .4a1.96 1.96 0 0 1 0 3l.4 .4a2.49 2.49 0 0 0 0-3.8zM192.8 27.6l-.3 .5a3.7 3.7 0 0 1 0 5.6l.3 .5a4.2 4.2 0 0 0 0-6.6zM194.1 26.1l-.3 .4a5.7 5.7 0 0 1 0 8.8l.3 .4a6.3 6.3 0 0 0 0-9.6zM188.5 29a2.57 2.57 0 0 0 0 3.8l.3-.4a1.89 1.89 0 0 1 0-3zM187.3 27.6a4.3 4.3 0 0 0 0 6.6l.4-.5a3.7 3.7 0 0 1 0-5.6zM185.6 26.6a6.2 6.2 0 0 0 .5 9.1l.3-.4a5.7 5.7 0 0 1 0-8.8l-.3-.4z" fill-rule="evenodd" fill="#fff"/>
<path d="M185.6 26.6l.5-.5 .3 .4a5.7 5.7 0 0 0 0 8.8l-.3 .4a6.2 6.2 0 0 1-.5-9.1zM187.3 27.6l.4 .5a3.7 3.7 0 0 0 0 5.6l-.4 .5a4.3 4.3 0 0 1 0-6.6zM188.5 29l.3 .4a1.89 1.89 0 0 0 0 3l-.3 .4a2.57 2.57 0 0 1 0-3.8zM191.7 29a2.49 2.49 0 0 1 0 3.8l-.4-.4a1.96 1.96 0 0 0 0-3zM192.8 27.6a4.2 4.2 0 0 1 0 6.6l-.3-.5a3.7 3.7 0 0 0 0-5.6zM194.1 26.1a6.3 6.3 0 0 1 0 9.6l-.3-.4a5.7 5.7 0 0 0 0-8.8z" fill="none" stroke="#000" stroke-width=".25"/>
<path d="M189.5 30a1.05 1.05 0 0 1 1.5 .5 1.05 1.05 0 0 1-.6 1.4v2.2h-.6v-2.2a1.07 1.07 0 0 1-.7-.8 1.07 1.07 0 0 1 .4-1.1z" fill-rule="evenodd" fill="#000"/>
<path d="M189.1 34.1h2l1.9 11h-5.8z" fill-rule="evenodd" fill="#fff"/>
<path d="M189.1 34.1h2l1.9 11h-5.8z" fill="none" stroke="#000" stroke-width=".25"/>
<g fill="#000">
<path d="M50.9 39.9l.3 .1v2l-.2 .2-.2-.2zM76.2 39.9l.3 .1v2l-.2 .2-.1-.2z"/>
<path d="M184.9 41.9l2.6-.1 .2 .2-.2 .2h-2.5zM180.7 41.9l2.6-.1 .1 .2-.1 .2h-2.5zM176.4 41.9l2.6-.1 .2 .2-.2 .2h-2.4zM172.2 41.9l2.6-.1 .2 .2-.2 .2h-2.5zM168 41.9l2.6-.1 .1 .2-.1 .2h-2.5zM163.7 41.9l2.6-.1 .2 .2-.2 .2h-2.4zM159.5 41.9l2.6-.1 .2 .2-.2 .2h-2.5zM155.3 41.9l2.6-.1 .1 .2-.1 .2h-2.5zM151.1 41.9l2.5-.1 .2 .2-.2 .2h-2.4z"/>
<path d="M181.9 102.9l.3 .1v2.5l-.2 .2-.2-.2zM181.9 107.1h.2v.3h-.2zM181.8 109a.2 .2 0 0 1 .4 0 .2 .2 0 0 1-.4 0zM181.9 110.6h.2l.1 .2v2.4l-.2 .2-.2-.2zM181.9 114.9h.2v.2h-.2zM181.9 116.6h.2v.3h-.2zM181.9 118.4l.3 .1v2.5l-.2 .2-.2-.2zM181.8 122.8a.2 .2 0 0 1 .4 0 .2 .2 0 0 1-.4 0z"/>
</g>
<path d="M190 45.4v47.6h-64v8.7" fill="none" stroke="#000" stroke-width=".72"/>
<path d="M118.3 31.8l.7-.2h11.9a1.19 1.19 0 0 1 1.2 1.2v5.3h-14.3v-5.3l.1-.4z" fill-rule="evenodd" fill="#fff"/>
<path d="M118.3 31.8l.7-.2h11.9a1.19 1.19 0 0 1 1.2 1.2v5.3h-14.3v-5.3l.1-.4z" fill="none" stroke="#000" stroke-width=".25"/>
<path d="M120.1 36.3v3.7h9.7v-3.7zM120.1 25v6.6h9.7v-6.6z" fill-rule="evenodd" fill="#fff"/>
<path d="M120.1 36.3h9.7v3.7h-9.7zM120.1 25h9.7v6.6h-9.7zM122 38.1h6.2" fill="none" stroke="#000" stroke-width=".25"/>
<path d="M128.9 34.4a.61 .61 0 0 0 1.2 0 .61 .61 0 0 0-1.2 0zM127 34.4a.62 .62 0 0 0 1.2 0 .62 .62 0 0 0-1.2 0zM125.1 34.4a.62 .62 0 0 0 1.2 0 .62 .62 0 0 0-1.2 0z" fill-rule="evenodd" fill="#fff"/>
<g fill="none" stroke="#000" stroke-width=".25">
<path d="M126.3 34.3h.1M128.2 34.3h.1M130.1 34.3h.1"/>
<circle cx="125.7" cy="34.4" r=".62"/>
<circle cx="127.6" cy="34.4" r=".62"/>
<circle cx="129.5" cy="34.4" r=".61"/>
</g>
<path d="M93.4 31.8l.7-.2h11.9a1.22 1.22 0 0 1 1.1 1.2v5.3h-14.2v-5.3v-.4z" fill-rule="evenodd" fill="#fff"/>
<path d="M93.4 31.8l.7-.2h11.9a1.22 1.22 0 0 1 1.1 1.2v5.3h-14.2v-5.3v-.4z" fill="none" stroke="#000" stroke-width=".25"/>
<path d="M95.1 36.3v3.7h9.8v-3.7zM95.1 25v6.6h9.8v-6.6z" fill-rule="evenodd" fill="#fff"/>
<path d="M95.1 36.3h9.8v3.7h-9.8zM95.1 25h9.8v6.6h-9.8zM97.1 38.1h6.1" fill="none" stroke="#000" stroke-width=".25"/>
<path d="M104 34.4a.62 .62 0 0 0 1.2 0 .62 .62 0 0 0-1.2 0zM102.1 34.4a.62 .62 0 0 0 1.2 0 .62 .62 0 0 0-1.2 0zM100.1 34.4a.65 .65 0 0 0 1.3 0 .65 .65 0 0 0-1.3 0z" fill-rule="evenodd" fill="#fff"/>
<g fill="none" stroke="#000" stroke-width=".25">
<path d="M101.4 34.3h.1M103.3 34.3h.1M105.2 34.3h.1"/>
<circle cx="100.8" cy="34.4" r=".62"/>
<circle cx="102.7" cy="34.4" r=".62"/>
<circle cx="104.6" cy="34.4" r=".62"/>
</g>
<path d="M99.8 39.9l.3 .1v2l-.2 .2-.1-.2zM125.1 39.9l.3 .1v2l-.1 .2-.2-.2z" fill="#000"/>
<g font-size="8.5">
<text x="85.6" y="10" transform="rotate(-180 85.6 10)">ГУИР.400201.082 C2</text>
<text x="104.1" y="247.1">ГУИР.400201.082 C2</text>
</g>
<g font-size="5">
<text x="110.6" y="34.5">...</text>
<text x="166.9" y="67.1">...</text>
<text x="89.3" y="260">Локальная компьютерная</text>
<text x="99.4" y="265.9">сеть. Схема СКС</text>
<text x="100.2" y="271.9">функциональная</text>
<text x="161" y="286">ЭВМ, гр. 050503</text>
</g>
<text font-size="4.2" x="162.2" y="71.7">14 шт.</text>
<text font-size="3.5" x="107.9" y="31.2">1 шт.</text>
<g font-size="2.8">
<text x="142.9" y="15.5">AP2</text>
<text x="182.7" y="16.4">AP3</text>
<text x="128.6" y="18.9">Cisco Catalyst 9136 Series</text>
<text x="134.5" y="22.3">159.253.64.35/27</text>
<text x="170" y="23.2">Series 159.253.64.36/27</text>
<text x="172.8" y="19.8">Cisco Catalyst 9136</text>
<text x="50.5" y="45.9">P1</text>
<text x="74.5" y="45.7">P2</text>
<text x="98.3" y="46.4">P3</text>
<text x="123.3" y="46.4">P5</text>
<text x="149.2" y="47.9">MG0</text>
<text x="23.7" y="50">MG0</text>
<text x="41.1" y="49.3">Canon i-SENSYS Canon i-SENSYS</text>
<text x="46" y="52.7">MF455dw</text>
<text x="70" y="52.4">MF455dw</text>
<text x="89" y="53.1">159.253.64.39/27</text>
<text x="91.7" y="49.7">Epson L8180</text>
<text x="114" y="53.1">159.253.64.41/27</text>
<text x="116.7" y="49.7">Epson L8180</text>
<text x="191.9" y="48.2">MG0</text>
<text x="41.2" y="56">159.253.64.37/27</text>
<text x="65.2" y="55.8">159.253.64.38/27</text>
<text x="34" y="65.3">AP1</text>
<text x="24.1" y="68.7">Cisco Catalyst 9136</text>
<text x="25.7" y="75.4">159.253.64.34/27</text>
<text x="32.7" y="72">Series</text>
<text x="151" y="76">M1</text>
<text x="175.3" y="76">M16</text>
<text x="84.2" y="82">S1</text>
<text x="142" y="79.4">159.253.64.42/27</text>
<text x="167" y="79.4">159.253.64.57/27</text>
<text x="76.9" y="85.4">Cisco Catalyst</text>
<text x="77.9" y="88.8">9300X-24HX</text>
<text x="74.1" y="95.5">2a0a:f240:30::1/64</text>
<text x="74.9" y="92.2">159.253.64.65/29</text>
<text x="90.1" y="100.9">MG0/18</text>
<text x="102.8" y="100.9">MG0/20</text>
<text x="115.2" y="101">MG0/19</text>
<text x="144.9" y="98.2">Multigigabit</text>
<text x="146.7" y="101.6">Ethernet</text>
<text x="57.7" y="106.2">G0</text>
<text x="86.8" y="107.9">MG0/2</text>
<text x="128.5" y="107.6">MG0/17</text>
<text x="128.8" y="102.4">MG0/1</text>
<text x="110.6" y="112">…</text>
<text x="39.4" y="116.7">Admin-PC</text>
<text x="91.3" y="116.9">MG0/3</text>
<text x="106.6" y="115.4">MG0/4 –</text>
<text x="107" y="118.7">MG0/15</text>
<text x="124" y="115.9">MG0/16</text>
<text x="33.8" y="120.1">MSI MPG Trident 3</text>
<text x="41.1" y="123.5">Arctic 1</text>
<text x="36.8" y="126.9">159.253.64.66</text>
<text x="141.9" y="129.2">MG0</text>
<text x="93.1" y="135.2">G0</text>
<text x="115.4" y="135.2">G0</text>
<text x="110.1" y="141.2">…</text>
<text x="106.8" y="144.6">12 шт.</text>
<text x="83.9" y="154.5">MSI MPG Trident 3</text>
<text x="93.3" y="151.1">PC1</text>
<text x="114" y="154.5">MSI MPG Trident 3</text>
<text x="122.5" y="151.1">PC14</text>
<text x="143.4" y="152">Sv Web-сервер</text>
<text x="145.5" y="155.4">Asus RS700</text>
<text x="87.8" y="161.2">159.253.64.2</text>
<text x="91.3" y="157.9">Arctic 1</text>
<text x="117" y="161.2">159.253.64.15</text>
<text x="121.3" y="157.9">Arctic 1</text>
<text x="141.6" y="158.7">159.253.64.130/29</text>
<text x="60.1" y="177.9">L3 Коммутатор</text>
<text x="102.8" y="175.5">Персональный</text>
<text x="104.8" y="178.9">компьютер</text>
<text x="146.6" y="177.2">Смартфон</text>
<text x="52.7" y="196.2">Интернет</text>
<text x="100.7" y="197.8">Беспроводная</text>
<text x="162.1" y="192.4">Multigigabit Ethernet</text>
<text x="100.2" y="201.2">точка доступа</text>
<text x="160.9" y="199.3">Витая пара UTP cat 6a</text>
<text x="160.5" y="207.3">Беспроводное соединение</text>
<text x="49.9" y="221.5">Принтер</text>
<text x="101.1" y="219.5">Web-сервер</text>
<text x="159.2" y="255.4">Лит.</text>
<text x="174.4" y="255.4">Масса</text>
<text x="189.4" y="255.4">Масштаб</text>
<text x="28.4" y="260.3">Лист</text>
<text x="42.8" y="260.3">N докум.</text>
<text x="63.8" y="260.3">Подп.</text>
<text x="76.3" y="260.3">Дата</text>
<text x="21.5" y="265.3">Разраб.</text>
<text x="38.4" y="265.3">Филиппович</text>
<text x="161.6" y="265.3">У</text>
<text x="21.5" y="270.3">Пров.</text>
<text x="21.5" y="275.3">Т. контр.</text>
<text x="38.4" y="270.3">Русакович</text>
<text x="157.6" y="275.3">Лист</text>
<text x="170.5" y="275.3">1</text>
<text x="177.4" y="275.3">Листов</text>
<text x="196.7" y="275.3">1</text>
<text x="21.5" y="280.4">Реценз.</text>
<text x="21.5" y="285.4">Н. контр.</text>
<text x="21.5" y="290.4">Утв.</text>
</g>
<text font-size="2.5" x="21.3" y="260.3">Изм</text>
</svg>
